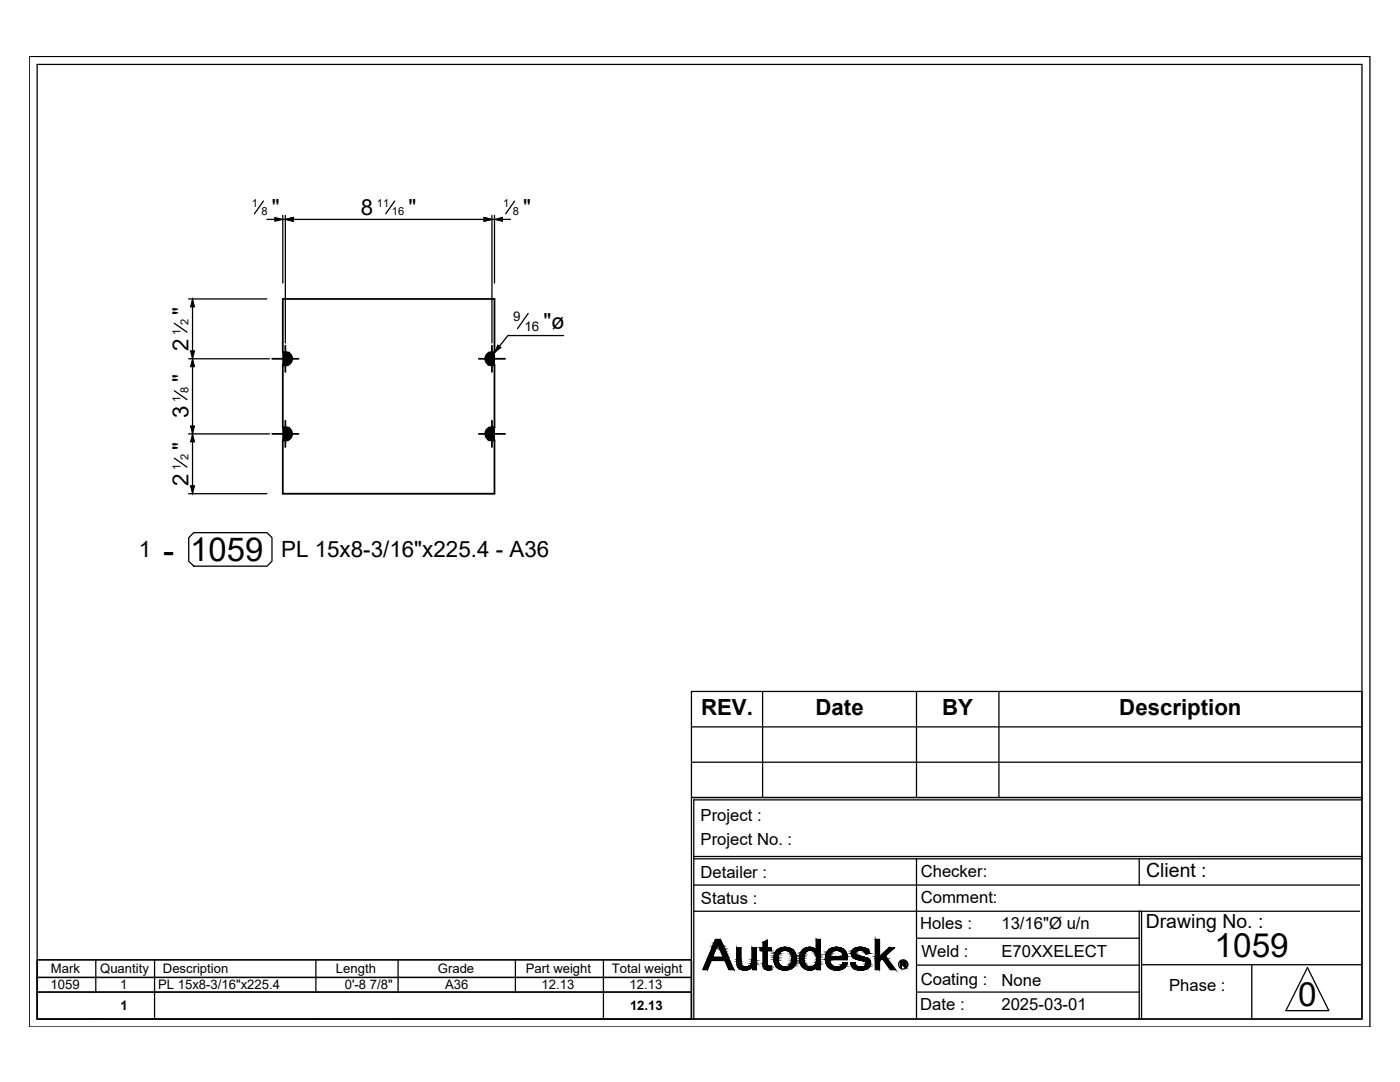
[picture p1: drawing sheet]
<svg xmlns="http://www.w3.org/2000/svg" width="279mm" height="216mm" viewBox="0 0 279 216" stroke-linecap="round" stroke-linejoin="round" font-family="sans-serif">
<path d="M54.3 71.6h5.3M56.9 69v5.2M95.6 71.6h5.2M98.2 69v5.2M54.3 86.6h5.3M56.4 85.4v-12.6a1.34 1.34 0 0 0 1.9-1.2 1.34 1.34 0 0 0-1.9-1.3v-10.6h42.3v10.6a1.34 1.34 0 0 0-1.9 1.3 1.34 1.34 0 0 0 1.9 1.2v12.6M56.9 84v5.2M95.6 86.6h5.2M98.2 84v5.2M98.7 85.3a1.35 1.35 0 0 0-1.9 1.3 1.35 1.35 0 0 0 1.9 1.2v10.7h-42.3v-10.7a1.34 1.34 0 0 0 1.9-1.2 1.34 1.34 0 0 0-1.9-1.3" fill="none" stroke="#000" stroke-width=".36"/>
<g fill="#000" stroke="#000" stroke-width=".2">
<path d="M38.4 59.7l.4 1.5h-.8zM54.8 43.4l1.6 .4-1.6 .4zM56.9 43.8l1.6-.4v.8zM96.6 43.4l1.6 .4-1.6 .4zM98.7 43.8l1.6-.4v.8zM38 70h.8l-.4 1.6zM38.4 71.6l.4 1.6h-.8zM99.4 68.8l.6 .5-1.3 1zM38 96.9h.8l-.4 1.6zM38 85h.8l-.4 1.6zM38.4 86.6l.4 1.6h-.8zM143.7 187.5l.1 .1h-.2z"/>
<path d="M147.3 193h.2zM148.6 193.6h.1zM152.3 192.9h.2zM152.3 188.1l.8-.5v.5zM153.3 193.5h.3zM153.7 192.8h.2zM155.1 193h.7zM156.5 189h.2zM157.1 189.6h1.2zM160.2 193h.7zM160.6 189.3h1.9zM162.3 192.8h.1z"/>
<path d="M165.3 193h1.7zM165.6 190.9h3.5v.1zM166.9 193.6h.3zM166.9 189h.1zM168.3 192.1h.3zM167.9 189.6h.6zM171.2 191.5h2.3zM171.7 193.6h.3zM171.8 193h1.6zM172.7 190.2h.9zM172.5 189.6h.8zM179.9 192.3h.8z"/>
<path d="M180.4 192.3h.3zM180.1 192.5h.3zM180.3 191.9h.4z"/>
<path d="M56.4 70.3v2.5l1.3-2.3zM57.7 70.5v2.2l-1.3 .1zM57.7 70.5v2.2l.6-1.1z"/>
<path d="M98.7 70.3l-1.3 2.4 1.3 .1zM97.4 70.5l1.3-.2-1.3 2.4zM97.4 70.5l-.6 1.1 .6 1.1z"/>
<path d="M56.4 85.4v2.4l1.3-2.3zM57.7 85.5v2.2l-1.3 .1zM57.7 85.5v2.2l.6-1.1z"/>
<path d="M98.7 85.4l-1.3 2.3 1.3 .1zM97.4 85.5l1.3-.1-1.3 2.3zM97.4 85.5l-.6 1.1 .6 1.1z"/>
<path d="M141 191.7l.2 1.8 .7-1.8zM141 191.7l.2 1.8h-.9z"/>
<path d="M141.3 191l3.4 .7-2.5-.7zM141.3 191l3.4 .7h-3.7z"/>
<path d="M142.1 189.2l.1 1.8 .7-1.8zM142.1 189.2l.1 1.8h-.9z"/>
<path d="M142.2 189l.7 .2 .1-.2zM142.2 189l.7 .2h-.8z"/>
<path d="M142.3 188.7l.7 .3 .1-.3zM142.3 188.7l.7 .3h-.8z"/>
<path d="M142.4 188.4l.7 .3 .1-.3zM142.4 188.4l.7 .3h-.8z"/>
<path d="M142.5 188.1l.7 .3v-.3zM142.5 188.1l.7 .3h-.8z"/>
<path d="M142.8 187.6l.5 .5 .3-.5zM142.8 187.6l.5 .5h-.8z"/>
<path d="M142.8 187.5l.8 .1 .1-.1zM142.8 187.5l.8 .1h-.8z"/>
<path d="M143.6 187.6l.4 .5-.2-.5zM143.6 187.6l.4 .5h-.7z"/>
<path d="M143.3 188.1l.8 .1-.1-.1zM143.3 188.1l.8 .1h-.8z"/>
<path d="M143.3 188.2l.9 .4-.1-.4zM143.3 188.2l.9 .4h-.8z"/>
<path d="M143.4 188.6l.9 .2-.1-.2zM143.4 188.6l.9 .2h-.8z"/>
<path d="M143.5 188.8l.9 .1zM143.5 188.8l.9 .1z"/>
<path d="M143.5 188.9l.9 .1v-.1zM143.5 188.9l.9 .1h-.8z"/>
<path d="M143.6 189l.9 .2-.1-.2zM143.6 189l.9 .2h-.8z"/>
<path d="M143.7 189.2l.9 .3-.1-.3zM143.7 189.2l.9 .3h-.8z"/>
<path d="M143.8 189.5l1 .3-.2-.3zM143.8 189.5l1 .3h-.9z"/>
<path d="M143.9 189.8l1 .3-.1-.3zM143.9 189.8l1 .3h-.9z"/>
<path d="M144 190.1l1.1 .4-.2-.4zM144 190.1l1.1 .4h-.9z"/>
<path d="M144.2 190.5l1.1 .5-.2-.5zM144.2 190.5l1.1 .5h-.9z"/>
<path d="M142.2 191l3.4 .7-.3-.7zM142.2 191l3.4 .7h-.9z"/>
<path d="M144.7 191.7l1.7 1.8-.8-1.8zM144.7 191.7l1.7 1.8h-.9z"/>
<path d="M147 191.9h.9zM147 191.9h.9z"/>
<path d="M147 189.1l.9 2.4v-2.4zM147 189.1l.9 2.4h-.9z"/>
<path d="M147 191.5l.9 .3v-.3zM147 191.5l.9 .3h-.9z"/>
<path d="M147 191.8l.9 .1zM147 191.8l.9 .1z"/>
<path d="M147 191.9l.9 .3v-.3zM147 191.9l.9 .3h-.8z"/>
<path d="M147.1 192.2h.8zM147.1 192.2h.8z"/>
<path d="M147.1 192.2l.8 .2v-.2zM147.1 192.2l.8 .2h-.8z"/>
<path d="M147.1 192.4l.9 .1-.1-.1zM147.1 192.4l.9 .1h-.9z"/>
<path d="M147.1 192.5l.9 .1v-.1zM147.1 192.5l.9 .1h-.9z"/>
<path d="M147.1 192.6l1.1 .2-.2-.2zM147.1 192.6l1.1 .2h-1z"/>
<path d="M147.2 192.8h1zM147.2 192.8h1z"/>
<path d="M147.2 192.8l1.3 .1-.3-.1zM147.2 192.8l1.3 .1h-1.3z"/>
<path d="M147.2 192.9h1.6zM147.2 192.9h1.6z"/>
<path d="M147.3 192.9h1.5zM147.3 192.9h1.5z"/>
<path d="M147.3 192.9h1.5zM147.3 192.9l.2 .1z"/>
<path d="M148.5 193.6h.4zM148.5 193.6h.2z"/>
<path d="M148.3 193.5h.7zM148.3 193.5l.6 .1z"/>
<path d="M148.2 193.5h1zM148.2 193.5h.8z"/>
<path d="M148 193.5h1.3zM148 193.5h1.2z"/>
<path d="M149.4 192.8h.3zM149.4 192.8h.3z"/>
<path d="M147.9 193.4h1.6zM147.9 193.4l1.4 .1z"/>
<path d="M147.8 193.4h1.7zM147.8 193.4h1.7z"/>
<path d="M147.6 193.3l1.9 .1 .2-.1zM147.6 193.3l1.9 .1z"/>
<path d="M149.4 192.8h.4zM149.4 192.8h.4z"/>
<path d="M149.4 192.8h.7zM149.3 192.8h.8z"/>
<path d="M147.5 193.2h2.3zM147.5 193.2l2.2 .1z"/>
<path d="M147.4 193.1l2.4 .1 .2-.1zM147.4 193.1l2.4 .1h-2.3z"/>
<path d="M147.5 193h2.6zM147.3 193h2.8z"/>
<path d="M147.3 193l2.7 .1 .1-.1zM147.3 193l2.7 .1h-2.6z"/>
<path d="M148.9 192.9h1.2zM148.8 192.9h1.3z"/>
<path d="M148.8 192.9h1.3zM147.5 193h2.6z"/>
<path d="M149.1 192.9h1zM148.9 192.9h1.2z"/>
<path d="M149.3 192.8h.9zM149.1 192.9h1z"/>
<path d="M149.3 192.8h.9zM149.3 192.8h.9z"/>
<path d="M150.1 189.1l.8 2.3v-2.3zM150.1 189.1l.8 2.3h-.8z"/>
<path d="M150.1 191.4l.8 .2v-.2zM150.1 191.4l.8 .2h-.8z"/>
<path d="M150.1 191.6l.8 .4v-.4zM150.1 191.6l.8 .4h-.8z"/>
<path d="M150.1 192l.8 .3v-.3zM150.1 192l.8 .3h-.9z"/>
<path d="M150 192.3l.9 .2v-.2zM150 192.3l.9 .2h-1z"/>
<path d="M149.9 192.5l1 .1v-.1zM149.9 192.5l1 .1h-1.2z"/>
<path d="M149.7 192.6l1.2 .2v-.2zM149.4 192.8l.3-.2 1.2 .2z"/>
<path d="M149.4 192.8h1.5zM149.4 192.8h1.5z"/>
<path d="M149.7 192.8h1.2zM149.7 192.8h1.2z"/>
<path d="M149.8 192.8h1.1zM149.8 192.8h1.1z"/>
<path d="M150.1 192.8h.8zM150.1 192.8h.8z"/>
<path d="M150.2 192.8l.7 .7v-.7zM150.2 192.8l.7 .7h-.7z"/>
<path d="M152.3 188.1l.8 1v-1zM152.3 188.1l.8 1h-.8z"/>
<path d="M152.3 189.7l.8 2.5v-2.5zM152.3 189.7l.8 2.5h-.8z"/>
<path d="M152.3 192.2h.8zM152.3 192.2h.8z"/>
<path d="M152.3 192.2l.8 .1v-.1zM152.3 192.2l.8 .1h-.8z"/>
<path d="M152.3 192.3l.8 .3v-.3zM152.3 192.3l.8 .3h-.8z"/>
<path d="M152.3 192.6l.9 .1zM152.3 192.6l.9 .1z"/>
<path d="M152.3 192.7h.9zM152.3 192.7h.9z"/>
<path d="M152.3 192.7l1.1 .1zM152.3 192.7l1.1 .1h-1.1z"/>
<path d="M152.3 192.8h1.2zM152.3 192.8h1.2z"/>
<path d="M152.3 192.8h1.3zM152.3 192.8h1.3z"/>
<path d="M152.3 192.8h1.3zM152.3 192.8l.2 .1z"/>
<path d="M153.2 193.5h.5zM153.2 193.5h.4z"/>
<path d="M153 193.5h.8zM153 193.5h.7z"/>
<path d="M151.7 189.1l2.2 .6v-.6zM151.7 189.1l2.2 .6h-2.2z"/>
<path d="M153.7 192.8h.2zM153.6 192.8h.3z"/>
<path d="M153.6 192.8l.3 .1zM152.5 192.9h1.4z"/>
<path d="M152.5 192.9h1.5zM152.4 192.9h1.6z"/>
<path d="M152.4 192.9l1.6 .2v-.2zM152.4 192.9l1.6 .2h-1.6z"/>
<path d="M152.4 193.1l1.6 .2v-.2zM152.4 193.1l1.6 .2h-1.3z"/>
<path d="M152.7 193.3l1.3 .1zM152.7 193.3l1.3 .1z"/>
<path d="M152.8 193.4l1.2 .1zM152.8 193.4l1.2 .1z"/>
<path d="M152.9 193.5h1.1zM152.9 193.5h.9z"/>
<path d="M154.4 191.1l.9 .2v-.2zM154.4 191.1l.9 .2h-.9z"/>
<path d="M154.4 191.3l.9 .2v-.2zM154.4 191.3l.9 .2h-.9z"/>
<path d="M154.5 191l.8 .1v-.1zM154.5 191l.8 .1h-.9z"/>
<path d="M154.4 191.5l.9 .2v-.2zM154.4 191.5l.9 .2h-.8z"/>
<path d="M154.5 191.7l.8 .1v-.1zM154.5 191.7l.8 .1h-.8z"/>
<path d="M154.5 190.8l.8 .2v-.2zM154.5 190.8l.8 .2h-.8z"/>
<path d="M154.5 191.8l.8 .1v-.1zM154.5 191.8l.8 .1h-.8z"/>
<path d="M154.5 190.6l.8 .2v-.2zM154.5 190.6l.8 .2h-.8z"/>
<path d="M154.5 191.9l.9 .2-.1-.2zM154.5 191.9l.9 .2h-.9z"/>
<path d="M154.5 190.5l.8 .1 .1-.1zM154.5 190.5l.8 .1h-.8z"/>
<path d="M154.5 192.1l.9 .1v-.1zM154.5 192.1l.9 .1h-.8z"/>
<path d="M154.6 192.2l1 .2-.2-.2zM154.6 192.2l1 .2h-1z"/>
<path d="M154.6 190.3l.8 .2 .1-.2zM154.6 190.3l.8 .2h-.9z"/>
<path d="M154.6 190.3h.9zM154.6 190.3h.9z"/>
<path d="M154.6 192.4h1zM154.6 192.4h1z"/>
<path d="M154.7 192.4l1 .1zM154.7 192.4l1 .1z"/>
<path d="M154.7 190.1l.8 .2 .1-.2zM154.7 190.1l.8 .2h-.9z"/>
<path d="M154.7 190h1zM154.7 190l.9 .1z"/>
<path d="M154.7 192.5l1.1 .1zM154.7 192.5l1.1 .1z"/>
<path d="M154.8 192.6l1.1 .2-.1-.2zM154.8 192.6l1.1 .2h-1.1z"/>
<path d="M154.8 189.9l.9 .1 .1-.1zM154.8 189.9l.9 .1h-1z"/>
<path d="M154.8 189.9h1.1zM154.8 189.9h1z"/>
<path d="M154.8 192.8h1.3zM154.8 192.8h1.3z"/>
<path d="M154.9 189.8h1.2zM154.8 189.9h1.1z"/>
<path d="M154.9 192.8l1.3 .1zM154.9 192.8l1.3 .1z"/>
<path d="M154.9 192.9l1.6 .1zM154.9 192.9l1.6 .1z"/>
<path d="M155 189.7h1.3zM155 189.7h1.4z"/>
<path d="M155 189.7l1.1 .1 .2-.1zM155 189.7l1.1 .1h-1.2z"/>
<path d="M155.1 193h1.5zM155.1 193h.7z"/>
<path d="M155 193h1.6zM155 193h1.6z"/>
<path d="M155 189.6h1.6zM155 189.6h1.7z"/>
<path d="M155 189.6h1.6zM155 189.6l1.4 .1z"/>
<path d="M155 193h1.7zM155 193h1.7z"/>
<path d="M155 193h1.7zM155 193h1.6z"/>
<path d="M156.5 189h.5zM156.4 189h.6z"/>
<path d="M156.3 193.6h.7zM156.3 193.6h.5z"/>
<path d="M156.4 189l.7 .1zM156.2 189.1h.9z"/>
<path d="M155.1 189.6h2zM155.1 189.6h1.6z"/>
<path d="M156.3 193.5h.8zM156.3 193.5l.7 .1z"/>
<path d="M156.2 189.1h1.1zM156 189.1h1.3z"/>
<path d="M156 193.5h1.3zM156 193.5h1.1z"/>
<path d="M156 189.1h1.5zM155.9 189.1h1.6z"/>
<path d="M156 193.5h1.4zM156 193.5h1.3z"/>
<path d="M155.9 189.1l1.7 .1zM155.7 189.2h1.9z"/>
<path d="M155.7 193.4h1.9zM155.7 193.4l1.7 .1z"/>
<path d="M155.7 189.2l2 .1zM155.6 189.3h2.1z"/>
<path d="M155.7 193.4h2zM155.7 193.4h1.9z"/>
<path d="M155.6 189.3h2.3zM155.5 189.3h2.4z"/>
<path d="M155.5 193.3l2.2 .1 .2-.1zM155.5 193.3l2.2 .1z"/>
<path d="M155.5 189.3l2.5 .1zM155.3 189.4h2.7z"/>
<path d="M155.4 193.2h2.6zM155.4 193.2l2.5 .1z"/>
<path d="M155.3 189.4l2.9 .1zM155.2 189.5h3z"/>
<path d="M155.2 193.1l2.8 .1 .1-.1zM155.2 193.1l2.8 .1h-2.6z"/>
<path d="M155.2 189.5l3.1 .1-.1-.1zM155.1 189.6l.1-.1 3.1 .1z"/>
<path d="M155.1 193h3.1zM155.1 193l3 .1z"/>
<path d="M155.1 193h3.1zM155.1 193h3.1z"/>
<path d="M155.8 193h2.5zM155.1 193h3.1z"/>
<path d="M155.1 189.6h3.2zM155.1 189.6h3.2z"/>
<path d="M155.1 189.6h3.2zM155.1 189.6h2z"/>
<path d="M157.1 189.6h1.2zM156.7 189.6h1.6z"/>
<path d="M156.7 189.6h1.6zM156.7 189.6h1.6z"/>
<path d="M156.7 189.6h1.6zM156.7 189.6h1.6z"/>
<path d="M156.9 189.6l1.5 .1zM156.9 189.6l1.5 .1z"/>
<path d="M156.7 193h1.6zM156.7 193h1.6z"/>
<path d="M156.7 193h1.6zM156.6 193h1.7z"/>
<path d="M156.6 193h1.7zM155.8 193h2.5z"/>
<path d="M157 192.9h1.4zM156.7 193h1.6z"/>
<path d="M157.2 189.7l1.3 .1zM157.2 189.7l1.3 .1z"/>
<path d="M157.1 192.9h1.3zM157 192.9h1.4z"/>
<path d="M157.3 192.8h1.1zM157.1 192.9h1.3z"/>
<path d="M157.3 189.8l1.2 .1zM157.3 189.8l1.2 .1z"/>
<path d="M157.4 189.9l1.2 .1-.1-.1zM157.4 189.9l1.2 .1h-.9z"/>
<path d="M157.5 192.7l.9 .1 .1-.1zM157.3 192.8l.2-.1 .9 .1z"/>
<path d="M157.6 192.7h1zM157.5 192.7h1z"/>
<path d="M157.7 190h.9zM157.7 190h.9z"/>
<path d="M157.7 190l1 .1zM157.7 190l1 .1z"/>
<path d="M157.8 190.1l1 .2-.1-.2zM157.8 190.1l1 .2h-1z"/>
<path d="M157.7 192.5h1zM157.7 192.5h1z"/>
<path d="M157.7 192.5l.9 .2 .1-.2zM157.7 192.5l.9 .2h-1z"/>
<path d="M157.8 190.3l1 .1zM157.8 190.3l1 .1z"/>
<path d="M157.9 192.3l.8 .2 .1-.2zM157.9 192.3l.8 .2h-1z"/>
<path d="M157.9 190.4l.9 .2v-.2zM157.9 190.4l.9 .2h-.8z"/>
<path d="M157.9 192.2h.9zM157.9 192.2l.9 .1z"/>
<path d="M158 190.6h.8zM158 190.6h.8z"/>
<path d="M158 190.6l.9 .3-.1-.3zM158 190.6l.9 .3h-.8z"/>
<path d="M158 192l.8 .2v-.2zM158 192l.8 .2h-.9z"/>
<path d="M158 191.9h.9zM158 191.9l.8 .1z"/>
<path d="M158.1 191.7l.8 .2v-.2zM158.1 191.7l.8 .2h-.9z"/>
<path d="M158.1 190.9h.8zM158.1 190.9h.8z"/>
<path d="M158.1 190.9l.8 .3v-.3zM158.1 190.9l.8 .3h-.8z"/>
<path d="M158.1 191.3l.8 .1v-.1zM158.1 191.3l.8 .1h-.8z"/>
<path d="M158.1 191.4l.8 .2v-.2zM158.1 191.4l.8 .2h-.8z"/>
<path d="M158.1 191.6l.8 .1v-.1zM158.1 191.6l.8 .1h-.8z"/>
<path d="M158.1 191.2h.8zM158.1 191.2h.8z"/>
<path d="M158.1 191.2h.8zM158.1 191.2l.8 .1z"/>
<path d="M159.6 191.6h.8zM159.6 191.6h.8z"/>
<path d="M159.6 191.9h.9zM159.6 191.9h.9z"/>
<path d="M159.6 191.2l.8 .1zM159.6 191.2l.8 .1z"/>
<path d="M159.6 191.3l.8 .3v-.3zM159.6 191.3l.8 .3h-.8z"/>
<path d="M159.6 190.9l.8 .1v-.1zM159.6 190.9l.8 .1h-.8z"/>
<path d="M159.6 191l.8 .2v-.2zM159.6 191l.8 .2h-.8z"/>
<path d="M159.6 191.6l.9 .3-.1-.3zM159.6 191.6l.9 .3h-.9z"/>
<path d="M159.6 190.7l.8 .2 .1-.2zM159.6 190.7l.8 .2h-.8z"/>
<path d="M159.6 191.9l1 .3-.1-.3zM159.6 191.9l1 .3h-.9z"/>
<path d="M159.6 190.6h.9zM159.6 190.6l.9 .1z"/>
<path d="M159.7 192.2h.9zM159.7 192.2h.9z"/>
<path d="M159.7 190.4l.8 .2 .1-.2zM159.7 190.4l.8 .2h-.9z"/>
<path d="M159.7 192.2l1 .3-.1-.3zM159.7 192.2l1 .3h-.9z"/>
<path d="M159.7 190.3h.9zM159.7 190.3l.9 .1z"/>
<path d="M159.8 190.1h.9zM159.8 190.1h.9z"/>
<path d="M159.8 190.1l.8 .2 .1-.2zM159.8 190.1l.8 .2h-.9z"/>
<path d="M159.8 192.5h.9zM159.8 192.5h.9z"/>
<path d="M159.8 192.5l1.1 .2-.2-.2zM159.8 192.5l1.1 .2h-.9z"/>
<path d="M159.9 190l.8 .1 .1-.1zM159.9 190l.8 .1h-.9z"/>
<path d="M160 192.7h1zM160 192.7h1z"/>
<path d="M159.9 189.9l.9 .1 .2-.1zM159.9 189.9l.9 .1h-.9z"/>
<path d="M160 192.7l1.1 .1zM160 192.7l1.1 .1z"/>
<path d="M160 189.8h1.1zM160 189.8l1 .1h-1.1z"/>
<path d="M160 192.8l1.4 .1-.3-.1zM160 192.8l1.4 .1h-1.3z"/>
<path d="M160.1 189.7l1 .1 .2-.1zM160.1 189.7l1 .1h-1.1z"/>
<path d="M160.1 192.9h1.4zM160.1 192.9h1.4z"/>
<path d="M160.2 192.9l1.5 .1zM160.2 192.9l1.5 .1z"/>
<path d="M160.1 189.6h1.5zM160.1 189.6l1.2 .1z"/>
<path d="M161.5 189h.4zM161.3 189h.6z"/>
<path d="M160.1 189.6h1.5zM160.1 189.6h1.6z"/>
<path d="M160.1 189.6h1.5zM160.1 189.6h1.5z"/>
<path d="M161.3 193.6h.3zM161.3 193.6h.6z"/>
<path d="M160.2 193h1.5zM160.2 193h.7z"/>
<path d="M161.3 189l.7 .1zM161.2 189.1h.8z"/>
<path d="M161.2 189.1h1zM160.9 189.1h1.3z"/>
<path d="M161.3 193.5h.7zM161.3 193.5l.6 .1z"/>
<path d="M161 193.5h1.2zM161 193.5h1z"/>
<path d="M160.9 189.1h1.3zM160.9 189.1h1.3z"/>
<path d="M160.9 189.1l1.6 .2-.3-.2zM160.6 189.3l.3-.2 1.6 .2zM160.6 189.3h1.9z"/>
<path d="M161 193.5h1.2zM161 193.5h1.2z"/>
<path d="M162.3 192.8h.1zM162.2 192.8h.2z"/>
<path d="M162.2 192.8h.3zM162.2 192.8h.3z"/>
<path d="M162.2 192.8h.3zM162.2 192.8h.3z"/>
<path d="M160.7 193.4l1.5 .1 .3-.1zM160.7 193.4l1.5 .1z"/>
<path d="M162.2 192.8l.3 .1zM162.2 192.8l.3 .1z"/>
<path d="M160.6 189.3l2.1 .1-.2-.1zM160.3 189.4l.3-.1 2.1 .1z"/>
<path d="M160.7 193.3h1.8zM160.7 193.3l1.8 .1z"/>
<path d="M162.2 192.9h.5zM162.2 192.9h.5z"/>
<path d="M162.2 192.9h.6zM162.1 192.9h.7z"/>
<path d="M160.5 193.2l2 .1 .2-.1zM160.5 193.2l2 .1h-1.8z"/>
<path d="M160.3 189.4h2.4zM160.3 189.4h2.4z"/>
<path d="M160.3 189.4l2.6 .2-.2-.2zM160.1 189.6l.2-.2 2.6 .2z"/>
<path d="M162.1 192.9h.7zM162.1 192.9h.7z"/>
<path d="M160.4 193.2h2.4zM160.4 193.2h2.3z"/>
<path d="M162.1 192.9h.7zM162.1 192.9h.7z"/>
<path d="M162.1 192.9h.8zM162.1 192.9h.8z"/>
<path d="M160.1 189.6h2.8zM160.1 189.6h1.6z"/>
<path d="M162.1 192.9h.9zM162.1 192.9h.9z"/>
<path d="M160.9 193h2zM160.2 193h2.7z"/>
<path d="M160.2 193l2.6 .2 .1-.2zM160.2 193l2.6 .2h-2.4z"/>
<path d="M161.7 193h1.2zM160.9 193h2z"/>
<path d="M162 192.9h.9zM161.7 193h1.2z"/>
<path d="M162.1 192.9h.8zM162 192.9h.9z"/>
<path d="M162.9 187.5l.8 2.1v-2.1zM162.9 187.5l.8 2.1h-.8z"/>
<path d="M162.9 189.6h.8zM161.7 189.6h2z"/>
<path d="M161.7 189.6h2zM161.7 189.6h2z"/>
<path d="M161.9 189.6l1.8 .1zM161.9 189.6l1.8 .1z"/>
<path d="M162.2 189.7l1.5 .2v-.2zM162.2 189.7l1.5 .2h-1.3z"/>
<path d="M162.4 189.9l1.3 .2v-.2zM162.4 189.9l1.3 .2h-1z"/>
<path d="M162.7 190.1l1 .1v-.1zM162.7 190.1l1 .1z"/>
<path d="M162.7 190.2l1 .2v-.2zM162.7 190.2l1 .2h-.9z"/>
<path d="M162.8 190.4l.9 .3v-.3zM162.8 190.4l.9 .3h-.8z"/>
<path d="M162.9 190.7l.8 .3v-.3zM162.9 190.7l.8 .3h-.7z"/>
<path d="M163 191l.7 .4v-.4zM163 191l.7 .4h-.7z"/>
<path d="M163 191.4l.7 .1v-.1zM163 191.4l.7 .1h-.7z"/>
<path d="M163 191.5l.7 .3v-.3zM163 191.5l.7 .3h-.8z"/>
<path d="M162.9 191.8l.8 .3v-.3zM162.9 191.8l.8 .3h-.8z"/>
<path d="M162.9 192.1l.8 .3v-.3zM162.9 192.1l.8 .3h-.9z"/>
<path d="M162.8 192.4l.9 .2v-.2zM162.8 192.4l.9 .2h-1.1z"/>
<path d="M162.6 192.6h1.1zM162.6 192.6h1.1z"/>
<path d="M162.5 192.6l1.2 .2v-.2zM162.3 192.8l.2-.2 1.2 .2z"/>
<path d="M162.3 192.8h1.4zM162.3 192.8h1.4z"/>
<path d="M162.4 192.8h1.3zM162.4 192.8h1.3z"/>
<path d="M162.4 192.8h1.3zM162.4 192.8h1.3z"/>
<path d="M162.5 192.8h1.2zM162.5 192.8h1.2z"/>
<path d="M162.5 192.8l1.2 .1zM162.5 192.8l1.2 .1z"/>
<path d="M162.5 192.9h1.2zM162.5 192.9h1.2z"/>
<path d="M162.7 192.9h1zM162.7 192.9h1z"/>
<path d="M162.8 192.9h.9zM162.8 192.9h.9z"/>
<path d="M162.8 192.9h.9zM162.8 192.9h.9z"/>
<path d="M162.8 192.9h.9zM162.8 192.9h.9z"/>
<path d="M162.9 192.9h.8zM162.9 192.9h.8z"/>
<path d="M163 192.9l.7 .6v-.6zM163 192.9l.7 .6h-.7z"/>
<path d="M165.3 189.7h1.3zM165.3 189.7h1.3z"/>
<path d="M164.7 191.5l.9 .2v-.2zM164.7 191.5l.9 .2h-.9z"/>
<path d="M164.7 191.7l.9 .1v-.1zM164.7 191.7l.9 .1h-.8z"/>
<path d="M165.6 190.9l3.5 .1zM168.2 191h.9z"/>
<path d="M164.8 190.9l3.4 .1zM164.8 190.9l3.4 .1h-3.5z"/>
<path d="M164.8 191.8l.9 .2-.1-.2zM164.8 191.8l.9 .2h-.9z"/>
<path d="M164.8 190.7l.8 .2v-.2zM164.8 190.7l.8 .2h-.8z"/>
<path d="M164.8 190.7h.8zM164.8 190.7h.8z"/>
<path d="M164.8 192l.9 .1v-.1zM164.8 192l.9 .1h-.9z"/>
<path d="M164.8 192.1l1 .2-.1-.2zM164.8 192.1l1 .2h-.9z"/>
<path d="M164.9 190.5l.7 .2 .1-.2zM164.9 190.5l.7 .2h-.8z"/>
<path d="M164.9 190.4h.8zM164.9 190.4l.8 .1z"/>
<path d="M164.9 192.3h.9zM164.9 192.3h.9z"/>
<path d="M165 190.2l.7 .2 .1-.2zM165 190.2l.7 .2h-.8z"/>
<path d="M164.9 192.3l1.1 .2-.2-.2zM164.9 192.3l1.1 .2h-1z"/>
<path d="M165 190.1h.9zM165 190.1l.8 .1z"/>
<path d="M165 192.5l1 .1zM165 192.5l1 .1z"/>
<path d="M165 192.6h1zM165 192.6h1z"/>
<path d="M165.1 190l.8 .1 .1-.1zM165.1 190l.8 .1h-.9z"/>
<path d="M165 192.6l1.2 .2-.2-.2zM165 192.6l1.2 .2h-1.1z"/>
<path d="M165.1 189.9h1zM165.1 189.9l.9 .1z"/>
<path d="M165.1 189.9h1zM165.1 189.9h1z"/>
<path d="M165.1 192.8h1.2zM165.1 192.8h1.2z"/>
<path d="M165.2 192.8l1.3 .1-.2-.1zM165.2 192.8l1.3 .1h-1.2z"/>
<path d="M165.2 189.8l.9 .1 .2-.1zM165.2 189.8l.9 .1h-1z"/>
<path d="M165.3 192.9l1.5 .1zM165.3 192.9l1.5 .1z"/>
<path d="M165.3 189.7h1.3zM165.3 189.7l1 .1h-1.1z"/>
<path d="M165.3 189.7h1.3zM165.3 189.7h1.3z"/>
<path d="M165.3 189.6h1.6zM165.3 189.6l1.3 .1z"/>
<path d="M165.3 193h1.6zM165.3 193h1.6z"/>
<path d="M165.3 193h1.7zM165.3 193h1.7z"/>
<path d="M165.4 189.6h1.6zM165.3 189.6h1.6z"/>
<path d="M166.9 189h.3zM166.7 189h.5z"/>
<path d="M165.4 189.6h1.7zM165.4 189.6h1.6z"/>
<path d="M166.7 189h.6zM166.6 189h.7z"/>
<path d="M166.6 189l.9 .1zM166.4 189.1h1.1z"/>
<path d="M166.7 193.6h.6zM166.7 193.6h.5z"/>
<path d="M166.5 193.5h1zM166.5 193.5l.8 .1z"/>
<path d="M166.4 189.1h1.2zM166.3 189.1h1.3z"/>
<path d="M166.3 189.1l1.5 .1zM166 189.2h1.8z"/>
<path d="M165.4 189.6h2.3zM165.4 189.6h1.7z"/>
<path d="M166.3 193.5h1.4zM166.3 193.5h1.2z"/>
<path d="M166 189.2h1.9zM166 189.2h1.9z"/>
<path d="M166.2 193.5h1.6zM166.2 193.5h1.5z"/>
<path d="M166 189.2h2zM165.9 189.2h2.1z"/>
<path d="M165.4 189.6h2.5zM165.4 189.6h2.3z"/>
<path d="M166 193.4h1.9zM166 193.4l1.8 .1z"/>
<path d="M165.9 189.2l2.2 .1zM165.8 189.3h2.3z"/>
<path d="M165.8 189.3l2.4 .1zM165.7 189.4h2.5z"/>
<path d="M165.9 193.3h2.2zM165.9 193.3l2 .1z"/>
<path d="M165.8 193.3h2.4zM165.8 193.3h2.3z"/>
<path d="M165.7 189.4l2.6 .1zM165.5 189.5h2.8z"/>
<path d="M164.7 191h4.4zM164.7 191h4.4zM164.7 191h4.4zM164.7 191h4.4z"/>
<path d="M165.5 189.5l3 .1-.2-.1zM165.5 189.5l3 .1h-3.1z"/>
<path d="M165.6 193.2h2.8zM165.6 193.2l2.6 .1z"/>
<path d="M165.6 193.2h2.8zM165.6 193.2h2.8z"/>
<path d="M165.4 189.6h3.1zM165.4 189.6h2.5z"/>
<path d="M165.5 193.1h3zM165.5 193.1l2.9 .1z"/>
<path d="M167.9 189.6h.6zM167.7 189.6h.8z"/>
<path d="M167.7 189.6h.8zM167.1 189.6h1.4z"/>
<path d="M167.1 189.6h1.4zM167 189.6h1.5z"/>
<path d="M167 189.6h1.5zM167 189.6h1.5z"/>
<path d="M167 189.6l1.6 .1zM167 189.6l1.6 .1z"/>
<path d="M167.3 189.7l1.3 .1zM167.3 189.7l1.3 .1z"/>
<path d="M168.3 192.1l.8 .1zM168.3 192.1l.8 .1z"/>
<path d="M167.6 189.8h1.1zM167.6 189.8h1.1z"/>
<path d="M167.1 193h1.5zM167 193h1.6z"/>
<path d="M167 193h1.6zM165.3 193h3.3z"/>
<path d="M165.3 193l3.2 .1 .1-.1zM165.3 193l3.2 .1h-3z"/>
<path d="M167.1 193h1.6zM167.1 193h1.5z"/>
<path d="M167.6 189.8l1.2 .1zM167.6 189.8l1.2 .1z"/>
<path d="M167.4 192.9h1.3zM167.1 193h1.6z"/>
<path d="M167.6 192.8h1.1zM167.4 192.9h1.3z"/>
<path d="M167.9 189.9h.9zM167.9 189.9h.9z"/>
<path d="M167.9 189.9l1 .1zM167.9 189.9l1 .1z"/>
<path d="M167.8 192.7l.9 .1 .1-.1zM167.6 192.8l.2-.1 .9 .1z"/>
<path d="M168 190l.9 .1v-.1zM168 190l.9 .1z"/>
<path d="M167.8 192.7h1.1zM167.8 192.7h1z"/>
<path d="M168.1 190.1l.8 .2v-.2zM168.1 190.1l.8 .2z"/>
<path d="M168.1 190.3l.9 .1-.1-.1zM168.1 190.3l.9 .1h-.8z"/>
<path d="M168 192.5l.9 .2v-.2zM168 192.5l.9 .2h-1.1z"/>
<path d="M168 192.5h1zM168 192.5h.9z"/>
<path d="M168.2 190.4l.8 .1v-.1zM168.2 190.4l.8 .1h-.8z"/>
<path d="M168.2 190.5l.9 .2-.1-.2zM168.2 190.5l.9 .2h-.8z"/>
<path d="M168.2 192.3l.8 .2v-.2zM168.2 192.3l.8 .2h-1z"/>
<path d="M168.3 190.7l.8 .2v-.2zM168.3 190.7l.8 .2h-.8z"/>
<path d="M164.7 191l4.4 .3v-.3zM164.7 191l4.4 .3h-4.4z"/>
<path d="M168.2 192.2l.8 .1 .1-.1zM168.2 192.2l.8 .1h-.8z"/>
<path d="M164.7 191.3l4.4 .1zM164.7 191.3l4.4 .1z"/>
<path d="M164.7 191.4l4.4 .1v-.1zM164.7 191.4l4.4 .1h-4.4z"/>
<path d="M170.5 192.1l.1 .1zM169.8 192.2l.7-.1 .1 .1z"/>
<path d="M169.8 192.2h.8zM169.8 192.2h.8z"/>
<path d="M169.8 192.2l.9 .2-.1-.2zM169.8 192.2l.9 .2h-.9z"/>
<path d="M169.8 192.4l1 .1-.1-.1zM169.8 192.4l1 .1h-.9z"/>
<path d="M169.9 190.2l.8 .1zM169.9 190.2l.8 .1z"/>
<path d="M169.9 190.3l.9 .2-.1-.2zM169.9 190.3l.9 .2h-.9z"/>
<path d="M170 190h.7zM169.9 190h.8z"/>
<path d="M169.9 190l.8 .2v-.2zM169.9 190l.8 .2h-.8z"/>
<path d="M169.9 190.5h1zM169.9 190.5h1z"/>
<path d="M169.9 192.5l.9 .1zM169.9 192.5l.9 .1z"/>
<path d="M169.9 192.6l1 .1-.1-.1zM169.9 192.6l1 .1h-.9z"/>
<path d="M169.9 190.5h1zM169.9 190.5h1z"/>
<path d="M170 190.5l1.1 .1zM170 190.5l1.1 .1z"/>
<path d="M170 192.7l1.1 .1zM170 192.7l1.1 .1z"/>
<path d="M170 189.8l.7 .2 .3-.2zM170 189.8l.7 .2h-.7z"/>
<path d="M170.1 189.7h1zM170.1 189.7h1z"/>
<path d="M170.1 189.7h1zM170.1 189.7l.9 .1z"/>
<path d="M170 192.8l1.2 .1zM170 192.8l1.2 .1z"/>
<path d="M170 190.6l1.5 .1zM170 190.6l1.5 .1h-1.5z"/>
<path d="M170.1 192.9h1.4zM170.1 192.9h1.4z"/>
<path d="M170.1 189.7h1.3zM170.1 189.7h1z"/>
<path d="M170 190.7l1.7 .1zM170 190.7l1.7 .1z"/>
<path d="M170.1 192.9l1.7 .1zM170.1 192.9l1.7 .1z"/>
<path d="M171.6 189h.4zM171.4 189h.6z"/>
<path d="M170.1 189.6h1.6zM170.1 189.6h1.6z"/>
<path d="M170.1 189.6h1.6zM170.1 189.6l1.3 .1z"/>
<path d="M170 190.8h1.8zM170 190.8h1.8z"/>
<path d="M171.7 193.6h.2zM171.8 193.6h.1z"/>
<path d="M170.1 190.8l2.1 .1zM170.1 190.8l2.1 .1h-2.1z"/>
<path d="M171.8 193h1.6zM172.1 193h1.3z"/>
<path d="M170.1 193h3.3zM170.1 193h3.3z"/>
<path d="M171.4 189h.7zM171.2 189h.9z"/>
<path d="M171.2 189l1.2 .1zM171.1 189.1h1.3z"/>
<path d="M171.5 193.6h.6zM171.5 193.6h.5z"/>
<path d="M170.1 190.9l2.4 .1zM170.1 190.9l2.4 .1z"/>
<path d="M171.1 189.1h1.4zM170.9 189.1h1.6z"/>
<path d="M171.2 193.5h1.2zM171.2 193.5l.9 .1z"/>
<path d="M171.1 193.5h1.4zM171.1 193.5h1.3z"/>
<path d="M170.9 189.1l1.8 .1zM170.8 189.2h1.9z"/>
<path d="M170.2 189.6h2.3zM170.2 189.6h1.5z"/>
<path d="M170.2 191h2.4zM170.2 191h2.4z"/>
<path d="M170.2 191l2.6 .1zM170.2 191l2.6 .1z"/>
<path d="M170.8 189.2h2zM170.6 189.2h2.2z"/>
<path d="M170.9 193.4h1.8zM170.9 193.4l1.6 .1z"/>
<path d="M172.7 190.2l.2 .1zM172.8 190.3h.1z"/>
<path d="M170.8 193.4h1.9zM170.8 193.4h1.9z"/>
<path d="M170.6 189.2l2.3 .1zM170.5 189.3h2.4z"/>
<path d="M170.3 191.1h2.6zM170.3 191.1h2.6z"/>
<path d="M170.3 191.1h2.6zM170.3 191.1h2.6z"/>
<path d="M170.5 189.3h2.5zM170.5 189.3h2.5z"/>
<path d="M170.4 191.1l2.8 .1zM170.4 191.1l2.8 .1z"/>
<path d="M170.6 193.3l2.1 .1 .3-.1zM170.6 193.3l2.1 .1z"/>
<path d="M170.5 189.3l2.5 .1zM170.4 189.4h2.6z"/>
<path d="M170.5 193.3h2.5zM170.5 193.3h2.5z"/>
<path d="M170.4 189.4l2.8 .1-.2-.1zM170.3 189.5l.1-.1 2.8 .1z"/>
<path d="M170.5 191.2l2.8 .1zM170.5 191.2l2.8 .1z"/>
<path d="M170.4 193.2h2.8zM170.4 193.2l2.6 .1z"/>
<path d="M170.3 189.5h2.9zM170.3 189.5h2.9z"/>
<path d="M170.2 189.5h3zM170.2 189.5l2.3 .1z"/>
<path d="M170.4 193.2h2.8zM170.4 193.2h2.8z"/>
<path d="M172.5 189.6h.8zM171.7 189.6h1.6z"/>
<path d="M170.7 191.3l2.6 .1zM170.7 191.3l2.6 .1z"/>
<path d="M171.7 189.6h1.6zM171.7 189.6h1.6z"/>
<path d="M171.9 189.6l1.4 .1zM171.9 189.6l1.4 .1z"/>
<path d="M172.2 189.7h1.2zM172.2 189.7h1.2z"/>
<path d="M170.8 191.4l2.7 .1-.2-.1zM170.8 191.4l2.7 .1zM171.2 191.5h2.3z"/>
<path d="M170.2 193l3 .2 .2-.2zM170.2 193l3 .2h-2.8z"/>
<path d="M172.3 189.7l1.1 .1zM172.3 189.7l1.1 .1z"/>
<path d="M172.5 189.8h.9zM172.5 189.8h.9z"/>
<path d="M172.5 189.8l1 .2-.1-.2zM172.5 189.8l1 .2h-.8z"/>
<path d="M170.1 193h3.3zM170.1 193h3.3z"/>
<path d="M172.2 192.9h1.3zM171.8 193h1.6z"/>
<path d="M171.2 191.5h2.3zM171.2 191.5h2.3z"/>
<path d="M172.7 190h.8zM172.7 190h.8z"/>
<path d="M172.7 190l.9 .2-.1-.2zM172.7 190l.9 .2h-.9z"/>
<path d="M171.4 191.5l2.2 .1zM171.4 191.5l2.2 .1z"/>
<path d="M172.5 192.9h1zM172.2 192.9h1.3z"/>
<path d="M171.6 191.6l2 .1zM171.6 191.6l2 .1z"/>
<path d="M171.9 191.7h1.8zM171.9 191.7h1.8z"/>
<path d="M172.6 192.8h1zM172.6 192.8h1z"/>
<path d="M172.6 192.8l.9 .1 .1-.1zM172.5 192.9l.1-.1 .9 .1z"/>
<path d="M172.2 191.7l1.5 .1zM172.2 191.7l1.5 .1z"/>
<path d="M172.4 191.8h1.3zM172.4 191.8h1.3z"/>
<path d="M172.5 191.8h1.2zM172.5 191.8h1.2z"/>
<path d="M172.5 191.8l1.2 .1v-.1zM172.5 191.8l1.2 .1h-.9z"/>
<path d="M172.8 192.5l.8 .3 .1-.3zM172.8 192.5l.8 .3h-1z"/>
<path d="M172.9 192.5h.8zM172.9 192.5h.8z"/>
<path d="M172.8 191.9l.9 .1zM172.8 191.9l.9 .1z"/>
<path d="M172.8 192l.9 .1zM172.8 192l.9 .1z"/>
<path d="M172.8 192.1l.9 .1v-.1zM172.8 192.1l.9 .1h-.8z"/>
<path d="M172.9 192.3l.8 .2v-.2zM172.9 192.3l.8 .2h-.8z"/>
<path d="M172.9 192.2h.8zM172.9 192.2l.8 .1z"/>
<path d="M174.7 187.5l.8 3.4v-3.4zM174.7 187.5l.8 3.4h-.8z"/>
<path d="M174.7 190.9h.8zM174.7 190.9h.8z"/>
<path d="M174.7 190.9l1.4 .3-.6-.3zM174.7 190.9l1.4 .3h-1.4z"/>
<path d="M174.7 191.7l.8 1.8v-1.8zM174.7 191.7l.8 1.8h-.8z"/>
<path d="M174.7 191.3l.8 .4 .6-.4zM174.7 191.3l.8 .4h-.8z"/>
<path d="M174.7 191.2h1.4zM174.7 191.2l1.4 .1z"/>
<path d="M175.7 190.7l1.1 .2-.1-.2zM175.5 190.9l.2-.2 1.1 .2z"/>
<path d="M175.5 190.9h1.3zM175.5 190.9h1.3z"/>
<path d="M175.5 190.9l1.5 .3-.2-.3zM175.5 190.9l1.5 .3h-.9z"/>
<path d="M176.1 191.2l.9 .1zM176.1 191.2l.9 .1z"/>
<path d="M176.1 191.3l2.6 2.2-1.7-2.2zM176.1 191.3l2.6 2.2h-1z"/>
<path d="M177.4 189.1l-.7 1.6 1.8-1.6zM175.7 190.7l1.7-1.6-.7 1.6z"/>
<path d="M179.7 191.9l.2 .4v-.4zM179.7 191.9l.2 .4h-.2z"/>
<path d="M179.7 192.3h1zM179.7 192.3h1z"/>
<path d="M179.7 192.5l.2 .6v-.6zM179.7 192.5l.2 .6h-.2z"/>
<path d="M180.3 192.5h.2zM180.3 192.5h.2z"/>
<path d="M179.7 191.8h.7zM179.7 191.8h.7z"/>
<path d="M179.7 191.9h.6zM179.7 191.9h.6z"/>
<path d="M179.7 192.5h.7zM179.7 192.5h.4z"/>
<path d="M179.7 191.8h.8zM179.7 191.8h.8z"/>
<path d="M180.1 192.5h.3zM180.1 192.5h.3z"/>
<path d="M180.2 192.5h.3zM180.2 192.5h.3z"/>
<path d="M179.7 192.5h.8zM179.7 192.5h.7z"/>
<path d="M180.3 192.5h.2zM180.3 192.5h.2zM180.3 192.5h.2zM180.3 192.5h.2z"/>
<path d="M180.3 192.5l.3 .1zM180.3 192.5l.3 .1z"/>
<path d="M179.7 191.8h.8zM179.7 191.8h.8z"/>
<path d="M179.7 191.8l.9 .1zM179.7 191.8l.9 .1z"/>
<path d="M180.3 192.6l.3 .1zM180.3 192.6l.3 .1z"/>
<path d="M179.7 192.4h.9zM179.7 192.4l.8 .1z"/>
<path d="M180.4 192.7h.2zM180.4 192.7h.2zM180.4 192.7h.2zM180.4 192.7h.2z"/>
<path d="M180.4 192.7l.3 .1zM180.4 192.7l.3 .1z"/>
<path d="M179.7 191.9h.9zM179.7 191.9h.6z"/>
<path d="M179.7 192.3h1zM179.7 192.3l.9 .1z"/>
<path d="M180.3 191.9h.4zM180.3 191.9h.4z"/>
<path d="M180.3 191.9h.4zM180.3 191.9h.4z"/>
<path d="M180.4 191.9l.3 .1zM180.4 191.9l.3 .1z"/>
<path d="M180.4 192.3h.3zM180.4 192.3h.3zM180.4 192.3h.3z"/>
<path d="M180.4 192.3h.3zM180.2 192.3h.5z"/>
<path d="M180.5 192.8l.4 .3-.2-.3zM180.5 192.8l.4 .3h-.3z"/>
<path d="M180.5 192h.2zM180.5 192h.2z"/>
<path d="M180.5 192h.2zM180.5 192h.2z"/>
<path d="M180.5 192l.2 .1zM180.5 192l.2 .1z"/>
<path d="M180.5 192.2h.2zM180.5 192.2h.2z"/>
<path d="M180.5 192.2h.2zM180.5 192.2h.2z"/>
<path d="M180.5 192.2h.2zM180.4 192.3h.3z"/>
<path d="M180.6 192.1h.1zM180.6 192.1h.1z"/>
<path d="M180.6 192.1h.1zM180.6 192.1l.1 .1z"/>
</g>
<g fill="none" stroke="#000" stroke-width=".25">
<path d="M5.8 11.3h267.6v193.6h-267.6zM7.4 12.9h264.4v190.4h-264.4zM37.6 59.7h15.7M38.4 59.7v38.8M52.6 40.1l-1.8 2.6M53.3 43.8h1.5M56.4 43.8h42.3M56.4 43v13.5M56.9 43v25.4M78.8 40.1l-1.8 2.6M98.2 43v25.4M98.7 43v13.5"/>
<path d="M100.3 43.8h1.6M102.7 40.1l-1.8 2.6M34.8 78l2.5 1.7M34.8 64.5l2.5 1.8M37.6 71.6h16.2M105.4 62.5l-2.1 3.1M112.5 67h-11.1l-2.7 3.3M34.8 91.4l2.5 1.8M37.6 98.5h15.7M37.6 86.6h16.2M37.7 107.3l1-1h14.6l1 1v4.7l-1 1h-14.6l-1-1zM152.2 138v21.1"/>
<path d="M182.9 138v21.1M199.4 138v21.1M271.8 138h-133.8v21.1h133.8h-133.8v44.2M138 145h133.8M138 152.1h133.8M271.8 159.6h-133.3v43.7M138.5 170.9h133.3M138.5 171.4h133.3M138.5 176.6h132.8M182.9 171.4v31.9M227.4 171.4v5.2M7.4 191.5h130.6v11.8h-130.6z"/>
<path d="M19.1 191.5h-11.7v3.5h11.7h-11.7v3h11.7M19.1 198h-11.7v5.3h11.7M30.8 191.5h-11.7v3.5h11.7h-11.7v3h11.7h-11.7M63 191.5h-32.2v3.5h32.2h-32.2v3h32.2M63 198h-32.2v5.3h32.2M63 198h57.4M79.4 191.5h-16.4v3.5h16.4h-16.4v3h16.4M102.9 191.5h-23.5v3.5h23.5h-23.5v3h23.5M120.4 191.5h17.6v3.5h-17.6zM120.4 191.5h-17.5v3.5h17.5M120.4 195h17.6v3h-17.6zM120.4 195h-17.5v3h17.5"/>
<path d="M120.4 198h17.6v5.3h-17.6zM138.5 181.8h132.8M142.8 187.5h.9l-.4 .6 1.1 2.9h-2.2l2.5 .7 .8 1.8h.9l-2.7-6a2.08 2.08 0 0 0-.7 1.5l-.8 2 2.5 .7h-2.8l-.7 1.8h-.9zM147 189.1h.9v3.1a.84 .84 0 0 0 .9 .7l-1.5 .1-.3-1.1zM147.3 193l2.9-.2a1.94 1.94 0 0 1-2.9 .2zM150.1 189.1h.8v4.4h-.7v-.7h-.8a1.27 1.27 0 0 0 .7-1.4zM152.3 188.1l.8-.5v1.5h.8v.6h-.8v2.9l.5 .2-1.2 .1-.1-3.2h-.6v-.6h.6zM152.4 192.9l1.5-.1 .1 .7-1.2-.1zM155 189.7a2.51 2.51 0 0 1 3.3-.1h-1.6a1.7 1.7 0 0 0-1.1 2.8l.3 .4 .8 .2h-1.6a2.6 2.6 0 0 1-.1-3.3zM156.7 189.6h1.6a2.34 2.34 0 0 1 .1 3.3 2.34 2.34 0 0 1-3.3 .1h1.6a1.74 1.74 0 0 0 1.2-2.6l-.5-.5zM160.1 189.6a1.89 1.89 0 0 1 2.8 0 2.17 2.17 0 0 0-2.1 .4 1.98 1.98 0 0 0 .6 2.9l.3 .1h-1.5a2.64 2.64 0 0 1-.1-3.4zM160.2 193l2.1-.2 .7 .1a1.85 1.85 0 0 1-2.8 .1z"/>
<path d="M162.9 187.5h.8v6h-.7v-.6l-.7-.1a2.02 2.02 0 0 0-.1-3.1l-.5-.1h1.2zM165.3 189.7a2.41 2.41 0 0 1 3.2-.1 3.2 3.2 0 0 0-2.4 .3l-.3 .3-.2 .7 3.5 .1v.5h-3.5a1.45 1.45 0 0 0 1.4 1.5h-1.7a2.57 2.57 0 0 1 0-3.3zM165.3 193l2.1-.1 .6-.4 .3-.4 .8 .1a2.34 2.34 0 0 1-3.8 .8zM165.6 190.9h2.7l-.2-.6-.2-.4-.9-.3h1.5l.4 .5 .2 .9zM169.8 192.2l.8-.1 .2 .5 .4 .3 2.2 .1a2.38 2.38 0 0 1-3.5-.5zM170.3 189.5a2.54 2.54 0 0 1 2.9 0l-1.8 .2a.58 .58 0 0 0-.6 .8l.7 .2a3.1 3.1 0 0 1 2.2 1.1v.7l-.3 .5h-1.6a.79 .79 0 0 0 .8-.2 .79 .79 0 0 0 .2-.9l-.6-.2a3.2 3.2 0 0 1-2.2-.9l-.1-.3a.99 .99 0 0 1 .4-1zM171.7 189.6l1.5-.1 .4 .7-.8 .1-.3-.5zM174.7 187.5h.8v3.4l.6 .3-.6 .5v1.8h-.8zM175.5 190.9l1.9-1.8h1.1l-1.8 1.6 2 2.8h-1l-1.6-2.3zM179.7 191.8l.9 .1h-.7v.4h.8l-.8 .2v.6h-.2zM180.1 192.5h.3l.5 .6h-.3l-.3-.6zM180.3 191.9h.3l.1 .4h-.8h.5a.22 .22 0 0 0 .2-.2 .22 .22 0 0 0-.3-.2z"/>
<path d="M182.9 198h44.5M182.9 187.2h44.5M182.9 192.6h44.5M227.4 181.8v21.5M227.8 181.8v21.5M227.8 192.5h44M249.8 192.5v10.8M260.9 193.1l4.3 8.6h-8.6z"/>
<circle cx="180.3" cy="192.4" r=".92"/>
</g>
<g fill="#fff" stroke="#fff" stroke-width=".2">
<path d="M27.9 107.7l3.1 3.8h-3.1zM27.9 107.7l3.1 3.8v-3.8z"/>
<path d="M30.4 106.9l6.6 5.4h-6.6zM30.4 106.9l6.6 5.4v-5.4z"/>
<path d="M38.4 107l15.2 5.3h-15.2zM38.4 107l15.2 5.3v-5.3z"/>
<path d="M54.8 107.6l1.9 4.1h-1.9zM54.8 107.6l1.9 4.1v-4.1z"/>
<path d="M56.1 107.7l54.2 3.8h-54.2zM56.1 107.7l54.2 3.8v-3.8z"/>
<path d="M101.1 61.9l11.7 4.4h-11.7zM101.1 61.9l11.7 4.4v-4.4z"/>
<path d="M37.9 88v9.1h-3.7zM34.2 88v9.1l3.7-9.1z"/>
<path d="M37.9 74.6v9h-3.7zM34.2 74.6v9l3.7-9z"/>
<path d="M37.9 61.1v9h-3.7zM34.2 61.1v9l3.7-9z"/>
<path d="M49 39.5l6.9 3.8h-6.9zM49 39.5l6.9 3.8v-3.8z"/>
<path d="M71.9 39.5l11.3 3.8h-11.3zM71.9 39.5l11.3 3.8v-3.8z"/>
<path d="M99.2 39.5l6.9 3.8h-6.9zM99.2 39.5l6.9 3.8v-3.8z"/>
</g>
<g font-size="6.7">
<text x="32.6" y="112">-</text>
<text x="242.4" y="191">1059</text>
<text x="259.1" y="200.8">0</text>
</g>
<text font-size="6.6" x="38" y="112">1059</text>
<g font-size="4.5">
<text x="27.7" y="111.2">1</text>
<text x="56.1" y="111.2">PL 15x8-3/16&quot;x225.4 - A36</text>
</g>
<g font-size="4.4">
<text x="54.3" y="43">&quot;</text>
<text x="72" y="43">8</text>
<text x="81.5" y="43">&quot;</text>
<text x="104.4" y="43">&quot;</text>
<text x="37.6" y="62.8" transform="rotate(-90 37.6 62.8)">&quot;</text>
<text x="108.4" y="65.6">&quot;ø</text>
<text x="37.6" y="70" transform="rotate(-90 37.6 70)">2</text>
<text x="37.6" y="76.3" transform="rotate(-90 37.6 76.3)">&quot;</text>
<text x="37.6" y="83.5" transform="rotate(-90 37.6 83.5)">3</text>
<text x="37.6" y="89.7" transform="rotate(-90 37.6 89.7)">&quot;</text>
<text x="37.6" y="96.9" transform="rotate(-90 37.6 96.9)">2</text>
<text x="139.9" y="142.7">REV.</text>
<text x="162.8" y="142.7">Date</text>
<text x="188.1" y="142.7">BY</text>
<text x="223.4" y="142.7">Description</text>
</g>
<g font-size="3.9">
<text x="228.8" y="175.1">Client :</text>
<text x="228.6" y="185.2">Drawing No. :</text>
</g>
<g font-size="3.3">
<text x="139.8" y="163.8">Project :</text>
<text x="139.8" y="168.6">Project No. :</text>
<text x="139.8" y="175.2">Detailer :</text>
<text x="183.8" y="175">Checker:</text>
<text x="139.9" y="180.4">Status :</text>
<text x="183.6" y="185.4">Holes :</text>
<text x="183.8" y="180.2">Comment:</text>
<text x="199.9" y="185.4">13/16&quot;Ø u/n</text>
<text x="183.9" y="190.9">Weld :</text>
<text x="199.9" y="190.9">E70XXELECT</text>
<text x="183.8" y="196.6">Coating :</text>
<text x="199.9" y="196.8">None</text>
<text x="233.3" y="197.8">Phase :</text>
<text x="183.6" y="201.6">Date :</text>
<text x="199.9" y="201.6">2025-03-01</text>
</g>
<g font-size="2.7">
<text x="102.4" y="64.1">9</text>
<text x="104.7" y="66">16</text>
</g>
<g font-size="2.6">
<text x="10.1" y="197.4">1059</text>
<text x="10.2" y="194.2">Mark</text>
<text x="20" y="194.2">Quantity</text>
<text x="24" y="197.4">1</text>
<text x="31.6" y="197.4">PL 15x8-3/16&quot;x225.4</text>
<text x="32.5" y="194.2">Description</text>
<text x="67" y="194.2">Length</text>
<text x="68.8" y="197.4">0'-8 7/8&quot;</text>
<text x="87.4" y="194.2">Grade</text>
<text x="88.8" y="197.4">A36</text>
<text x="104.9" y="194.2">Part weight</text>
<text x="108.1" y="197.4">12.13</text>
<text x="122.1" y="194.2">Total weight</text>
<text x="125.7" y="197.4">12.13</text>
<text x="24.1" y="201.6">1</text>
<text x="125.7" y="201.6">12.13</text>
</g>
<g font-size="2.2">
<text x="50.3" y="41.4">1</text>
<text x="75.2" y="41.4">11</text>
<text x="100.4" y="41.4">1</text>
<text x="52.2" y="43">8</text>
<text x="78.2" y="43">16</text>
<text x="102.3" y="43">8</text>
<text x="37.6" y="64.9" transform="rotate(-90 37.6 64.9)">2</text>
<text x="36.1" y="66.8" transform="rotate(-90 36.1 66.8)">1</text>
<text x="36.1" y="80.3" transform="rotate(-90 36.1 80.3)">1</text>
<text x="37.6" y="78.4" transform="rotate(-90 37.6 78.4)">8</text>
<text x="36.1" y="93.7" transform="rotate(-90 36.1 93.7)">1</text>
<text x="37.6" y="91.8" transform="rotate(-90 37.6 91.8)">2</text>
</g>
</svg>
